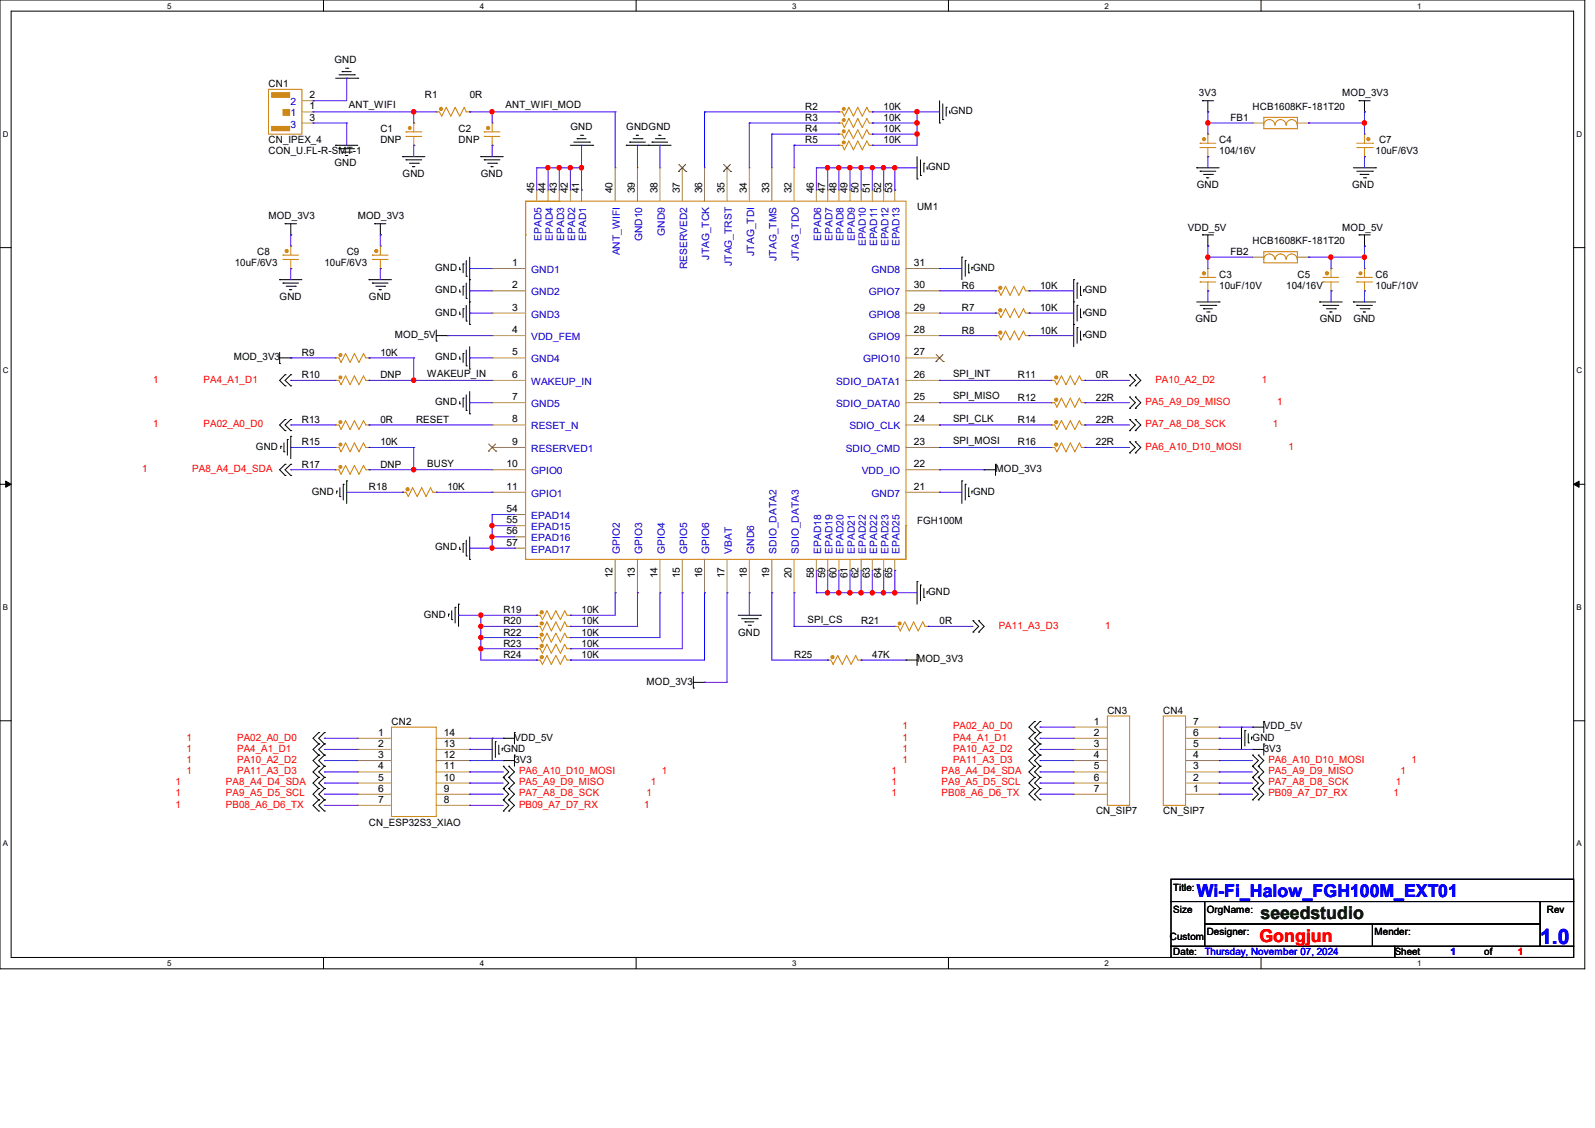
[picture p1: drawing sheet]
<svg xmlns="http://www.w3.org/2000/svg" width="297mm" height="210mm" viewBox="0 0 297 210" stroke-linecap="round" stroke-linejoin="round" font-family="sans-serif">
<path d="M0 0h295.1v180.4h-295.1zM2.1 2.1h290.9v176.2h-290.9z" fill="none" stroke="#000" stroke-width=".19"/>
<g fill="#fff">
<path d="M31.2 .3h.8v1.6h-.8z"/>
<path d="M31.2 178.5h.8v1.7h-.8z"/>
</g>
<path d="M60.2 0v2.1M60.2 178.3v2" fill="none" stroke="#000" stroke-width=".19"/>
<g fill="#fff">
<path d="M89.3 .3h.8v1.6h-.8z"/>
<path d="M89.3 178.5h.8v1.7h-.8z"/>
</g>
<path d="M118.4 0v2.1M118.4 178.3v2" fill="none" stroke="#000" stroke-width=".19"/>
<g fill="#fff">
<path d="M147.5 .3h.8v1.6h-.8z"/>
<path d="M147.5 178.5h.8v1.7h-.8z"/>
</g>
<path d="M176.6 0v2.1M176.6 178.3v2" fill="none" stroke="#000" stroke-width=".19"/>
<g fill="#fff">
<path d="M205.7 .3h.8v1.6h-.8z"/>
<path d="M205.7 178.5h.8v1.7h-.8z"/>
</g>
<path d="M234.8 0v2.1M234.8 178.3v2" fill="none" stroke="#000" stroke-width=".19"/>
<g fill="#fff">
<path d="M263.9 .3h.8v1.6h-.8z"/>
<path d="M263.9 178.5h.8v1.7h-.8z"/>
<path d="M.6 24.1h1v1.6h-1z"/>
<path d="M293.6 24.1h1v1.6h-1z"/>
<path d="M.6 68.1h1v1.7h-1z"/>
<path d="M293.6 68.1h1v1.7h-1z"/>
</g>
<path d="M0 46.1h2.1M293 46.1h2.1" fill="none" stroke="#000" stroke-width=".19"/>
<g fill="#fff">
<path d="M.6 112.2h.9v1.6h-.9z"/>
<path d="M293.6 112.2h1v1.6h-1z"/>
</g>
<path d="M0 90.2h2.1M293 90.2h2.1" fill="none" stroke="#000" stroke-width=".19"/>
<path d="M1.1 89.6l1 .6-1 .5zM293 90.2l1-.6v1.1z" fill="#000" stroke="#000" stroke-width=".19"/>
<g fill="#fff">
<path d="M.6 156.2h.9v1.7h-.9z"/>
<path d="M293.6 156.2h1v1.7h-1z"/>
</g>
<g fill="none" stroke="#000" stroke-width=".19">
<path d="M62.5 14.6h4.1M63.1 13.9h2.9M63.7 13.3h.1M63.7 13.3h1.7M64.3 12.7h.5M64.8 12.7h.1M66 13.9h.1M66.6 14.6h.1M175 18.8v4.1M175.6 19.3v3M176.2 20h.1M176.2 20v1.6"/>
<path d="M223.9 18.8h.1M223.9 18.8h2.1M224.9 18.8v2M253.1 18.8h.1M253.1 18.8h2M254.1 18.8v2M62.5 27.1h.1M62.5 27.1h4.1M63.1 27.7h.1M63.1 27.7h2.9M63.7 28.3h1.7M64.3 29h.1"/>
<path d="M64.3 29h.5M65.4 28.3h.1M75 29.2h.1M75 29.2h4.1M75.6 29.8h.1M75.6 29.8h2.9M76.2 30.4h1.7M76.8 31h.1M76.8 31h.5M77.9 30.4h.1M89.5 29.2h.1M89.5 29.2h4.2"/>
<path d="M90.2 29.8h.1M90.2 29.8h2.9M90.8 30.4h1.7M91.4 31h.1M91.4 31h.5M92.5 30.4h.1M106.2 27.1h4.2M106.8 26.5h3M107.5 25.8h.1M107.5 25.8h1.6M108.1 25.2h.4M108.5 25.2h.1"/>
<path d="M109.8 26.5h.1M110.4 27.1h.1M116.6 27.1h.1M116.6 27.1h8.4M117.3 26.5h.1M117.3 26.5h2.9M117.9 25.8h1.6M118.5 25.2h.1M118.5 25.2h.4M119.5 25.8h.1M120.8 27.1h.1M121.4 26.5h.1"/>
<path d="M121.4 26.5h2.9M122 25.8h1.7M122.7 25.2h.1M122.7 25.2h.4M123.7 25.8h.1M170.8 33.3h.1M170.8 29.2v4.1M171.4 32.7h.1M171.4 29.8v2.9M172 30.4h.1M172 30.4v1.6M172.6 31.5h.1"/>
<path d="M172.6 31v.5M175 22.9h.1M175.6 22.3h.1M176.8 21h.1M176.8 20.6v.4M222.8 31.2h.1M222.8 31.2h4.2M223.5 31.9h.1M223.5 31.9h2.9M224.1 32.5h1.7M224.7 33.1h.1M224.7 33.1h.4"/>
<path d="M224.9 20.8h.1M225.8 32.5h.1M252 31.2h4.2M252.6 31.9h3M253.3 32.5h.1M253.3 32.5h1.6M253.9 33.1h.4M254.1 20.8h.1M254.3 33.1h.1M255.6 31.9h.1M256.2 31.2h.1M52.1 52.1h.1"/>
<path d="M52.1 52.1h4.1M52.7 52.7h.1M52.7 52.7h2.9M53.1 41.7h.1M53.1 41.7h2.1M53.3 53.3h1.7M53.9 53.9h.1M53.9 53.9h.5M54.1 43.7h.1M54.1 41.7v2M55 53.3h.1M68.7 52.1h.1"/>
<path d="M68.7 52.1h4.2M69.3 52.7h.1M69.3 52.7h3M69.8 41.7h.1M69.8 41.7h2M70 53.3h1.6M70.6 53.9h.1M70.6 53.9h.4M70.8 43.7h.1M70.8 41.7v2M71.6 53.3h.1M85.6 50.2h.1"/>
<path d="M85.6 54.4h.1M85.6 58.5h.1M85.6 49.8v.4M85.6 53.9v.5M85.6 58.1v.4M86.2 49.1h.1M86.2 53.3h.1M86.2 57.5h.1M86.2 49.1v1.7M86.2 53.3v1.7M86.2 57.5v1.6M86.8 51.4h.1"/>
<path d="M86.8 55.6h.1M86.8 59.8h.1M86.8 48.5v2.9M86.8 52.7v2.9M86.8 56.9v2.9M87.5 52.1h.1M87.5 56.2h.1M87.5 47.9v12.5M179.1 47.9h.1M179.1 47.9v4.2M179.7 48.5h.1M179.7 48.5v2.9"/>
<path d="M180.4 50.8h.1M180.4 49.1v1.7M181 49.8h.1M181 49.8v.4M199.9 52.1h.1M199.9 56.2h.1M199.9 52.1v12.5M200.6 52.7h.1M200.6 56.9h.1M200.6 52.7v2.9M200.6 56.9v2.9M201.2 55h.1"/>
<path d="M201.2 59.1h.1M201.2 53.3v1.7M201.2 57.5v1.6M201.8 53.9h.1M201.8 58.1h.1M201.8 53.9v.5M201.8 58.1v.4M222.8 56.2h4.2M223.5 56.9h2.9M223.9 43.7h.1M223.9 43.7h2.1M224.1 57.5h.1"/>
<path d="M224.1 57.5h1.7M224.7 58.1h.4M224.9 45.8h.1M224.9 43.7v2.1M225.1 58.1h.1M226.4 56.9h.1M227 56.2h.1M245.7 56.2h.1M245.7 56.2h4.2M246.4 56.9h.1M246.4 56.9h2.9M247 57.5h1.7"/>
<path d="M247.6 58.1h.1M247.6 58.1h.5M248.7 57.5h.1M252 56.2h.1M252 56.2h4.2M252.6 56.9h.1M252.6 56.9h3M253.1 43.7h.1M253.1 43.7h2M253.3 57.5h1.6M253.9 58.1h.1M253.9 58.1h.4"/>
<path d="M254.1 45.8h.1M254.1 43.7v2.1M254.9 57.5h.1M52.1 67.7h.1M52.1 66.6h2M52.1 65.6v2.1M53.1 69.8h.1M53.1 71.8h.1M53.1 78.1h.1M53.1 69.8l-1 1 1 1M53.1 78.1l-1 1 1 1.1M54.1 66.6h.1"/>
<path d="M54.1 69.8h.1M54.1 71.8h.1M54.1 78.1h.1M54.1 69.8l-1 1 1 1M54.1 78.1l-1 1 1 1.1M81.2 63.5h.1M81.2 62.5h2.1M81.2 61.4v2.1M83.3 62.5h.1M85.6 66.8h.1M85.6 75.2h.1M85.6 66.4v.4"/>
<path d="M85.6 74.8v.4M86.2 65.8h.1M86.2 74.1h.1M86.2 65.8v1.7M86.2 74.1v1.7M86.8 68.1h.1M86.8 76.4h.1M86.8 65.2v2.9M86.8 73.5v2.9M87.5 60.4h.1M87.5 68.7h.1M87.5 77h.1"/>
<path d="M87.5 64.6v4.1M87.5 72.9v4.1M199.9 60.4h.1M200.6 61h.1M200.6 61v2.9M201.2 63.3h.1M201.2 61.6v1.7M201.8 62.3h.1M201.8 62.3v.4M210.4 69.8h.1M210.4 71.8h.1M210.4 73.9h.1"/>
<path d="M210.4 76h.1M210.4 78.1h.1M210.4 69.8l1 1-1 1M210.4 73.9l1 1.1-1 1M210.4 78.1l1 1-1 1.1M211.4 69.8h.1M211.4 71.8h.1M211.4 73.9h.1M211.4 76h.1M211.4 78.1h.1M211.4 69.8l1 1-1 1M211.4 73.9l1 1.1-1 1"/>
<path d="M211.4 78.1l1 1-1 1.1M52.3 83.1h.1M52.3 83.1v.4M52.9 84.1h.1M52.9 82.5v1.6M53.1 80.2h.1M53.1 86.4h.1M53.1 88.5h.1M53.1 86.4l-1 1.1 1 1M53.5 81.8h.1M53.5 81.8v3M54.1 81.2h.1"/>
<path d="M54.1 80.2h.1M54.1 86.4h.1M54.1 88.5h.1M54.1 81.2v4.2M54.1 86.4l-1 1.1 1 1M62.7 91.4h.1M62.7 91.4v.5M63.3 92.5h.1M63.3 90.8v1.7M63.9 90.2h.1M63.9 90.2v2.9M64.6 89.5h.1"/>
<path d="M64.6 89.5v4.2M87.5 99.9v4.2M179.1 89.5h.1M179.1 89.5v4.2M179.7 90.2h.1M179.7 90.2v2.9M180.4 92.5h.1M180.4 90.8v1.7M181 91.4h.1M181 91.4v.5M183.3 87.5h.1M183.3 87.5h2.1"/>
<path d="M185.4 86.4h.1M185.4 86.4v2.1M210.4 80.2h.1M210.4 82.3h.1M210.4 84.3h.1M210.4 82.3l1 1-1 1M211.4 80.2h.1M211.4 82.3h.1M211.4 84.3h.1M211.4 82.3l1 1-1 1M83.5 114.3h.1M83.5 114.3v.5"/>
<path d="M84.1 115.4h.1M84.1 113.7v1.7M84.8 113.1h.1M84.8 113.1v2.9M85.4 112.5h.1M85.4 112.5v4.1M85.6 102.3h.1M85.6 101.9v.4M86.2 101.2h.1M86.2 101.2v1.7M86.8 103.5h.1M86.8 100.6v2.9"/>
<path d="M87.5 104.1h.1M137.5 114.6h4.1M138.1 115.2h2.9M138.7 115.8h.1M138.7 115.8h1.7M139.3 116.4h.4M139.7 116.4h.1M141 115.2h.1M141.6 114.6h.1M170.8 108.3h.1M170.8 108.3v4.2M171.4 108.9h.1"/>
<path d="M171.4 108.9v2.9M172 111.2h.1M172 109.6v1.6M172.6 110.2h.1M172.6 110.2v.4M181.2 115.6h.1M181.2 117.7h.1M181.2 115.6l1 1-1 1.1M182.2 115.6h.1M182.2 117.7h.1M182.2 115.6l1.1 1-1.1 1.1M0 134.2h2.1"/>
<path d="M59.4 136.4h.1M59.4 138.5h.1M59.4 136.4l-1.1 1.1 1.1 1M59.4 138.5l-1.1 1 1.1 1.1M60.4 136.4h.1M60.4 138.5h.1M60.4 136.4l-1 1.1 1 1M60.4 138.5l-1 1 1 1.1M91.7 137.5h.1M91.7 137.5v4.1M92.2 138.1h.1M92.2 138.1v2.9"/>
<path d="M92.9 138.7v1.7M93.5 139.3h.1M93.5 139.3v.4M93.7 137.5h.1M93.7 137.5h2.1M95.8 136.4h.1M95.8 136.4v2.1M129.1 128.1h.1M129.1 127h2.1M129.1 126v2.1M131.2 127h.1M168.7 122.9h.1"/>
<path d="M168.7 122.9h2.1M170.8 121.8h.1M170.8 121.8v2.1M192.7 134.3h.1M192.7 136.4h.1M192.7 138.5h.1M192.7 134.3l-1.1 1.1 1.1 1M192.7 136.4l-1.1 1.1 1.1 1M192.7 138.5l-1.1 1 1.1 1.1M193.7 134.3h.1M193.7 136.4h.1M193.7 138.5h.1"/>
<path d="M193.7 134.3l-1 1.1 1 1M193.7 136.4l-1 1.1 1 1M193.7 138.5l-1 1 1 1.1M231.2 135.4h.1M231.2 135.4v4.1M231.8 136h.1M231.8 136v2.9M232.5 138.3h.1M232.5 136.6v1.7M233 137.2h.1M233 137.2v.5M233.3 135.4h.1"/>
<path d="M233.3 139.5h.1M233.3 135.4h2M233.3 139.5h2M235.3 134.3h.1M235.3 138.5h.1M235.3 134.3v2.1M235.3 138.5v2.1M293 134.2h2.1M59.4 140.6h.1M59.4 142.7h.1M59.4 144.7h.1M59.4 146.8h.1"/>
<path d="M59.4 148.9h.1M59.4 151h.1M59.4 140.6l-1.1 1 1.1 1.1M59.4 142.7l-1.1 1 1.1 1M59.4 144.7l-1.1 1.1 1.1 1M59.4 146.8l-1.1 1.1 1.1 1M59.4 148.9l-1.1 1 1.1 1.1M60.4 140.6h.1M60.4 142.7h.1M60.4 144.7h.1M60.4 146.8h.1M60.4 148.9h.1"/>
<path d="M60.4 151h.1M60.4 140.6l-1 1 1 1.1M60.4 142.7l-1 1 1 1M60.4 144.7l-1 1.1 1 1M60.4 146.8l-1 1.1 1 1M60.4 148.9l-1 1 1 1.1M92.9 140.4h.1M93.7 141.6h.1M93.7 142.7h.1M93.7 144.7h.1M93.7 146.8h.1M93.7 148.9h.1"/>
<path d="M93.7 151h.1M93.7 141.6h2.1M93.7 142.7l1 1-1 1M93.7 144.7l1 1.1-1 1M93.7 146.8l1 1.1-1 1M93.7 148.9l1 1-1 1.1M94.7 142.7h.1M94.7 144.7h.1M94.7 146.8h.1M94.7 148.9h.1M94.7 151h.1M94.7 142.7l1.1 1-1.1 1"/>
<path d="M94.7 144.7l1.1 1.1-1.1 1M94.7 146.8l1.1 1.1-1.1 1M94.7 148.9l1.1 1-1.1 1.1M95.8 140.6h.1M95.8 140.6v2.1M192.7 140.6h.1M192.7 142.7h.1M192.7 144.7h.1M192.7 146.8h.1M192.7 148.9h.1M192.7 140.6l-1.1 1 1.1 1.1M192.7 142.7l-1.1 1 1.1 1"/>
<path d="M192.7 144.7l-1.1 1.1 1.1 1M192.7 146.8l-1.1 1.1 1.1 1M193.7 140.6h.1M193.7 142.7h.1M193.7 144.7h.1M193.7 146.8h.1M193.7 148.9h.1M193.7 140.6l-1 1 1 1.1M193.7 142.7l-1 1 1 1M193.7 144.7l-1 1.1 1 1M193.7 146.8l-1 1.1 1 1M233.3 140.6h.1"/>
<path d="M233.3 142.7h.1M233.3 144.7h.1M233.3 146.8h.1M233.3 148.9h.1M233.3 140.6l1 1-1 1.1M233.3 142.7l1 1-1 1M233.3 144.7l1 1.1-1 1M233.3 146.8l1 1.1-1 1M234.3 140.6h.1M234.3 142.7h.1M234.3 144.7h.1M234.3 146.8h.1"/>
<path d="M234.3 148.9h.1M234.3 140.6l1 1-1 1.1M234.3 142.7l1 1-1 1M234.3 144.7l1 1.1-1 1M234.3 146.8l1 1.1-1 1M218.1 163.7h74.9v4.2h-74.9zM218.1 167.9h6.2v8.3h-6.2zM218.1 176.2h41.6v2.1h-41.6zM224.3 167.9h62.5v4.1h-62.5zM224.3 172h31.3v4.2h-31.3zM255.6 172h31.2v4.2h-31.2zM259.7 176.2h33.3v2.1h-33.3z"/>
<path d="M286.8 167.9h6.2v8.3h-6.2z"/>
</g>
<g fill="none" stroke="#cc8006" stroke-width=".19">
<path d="M50 16.6h6.2v8.4h-6.2zM75.6 25.4h.1M75.6 24.6h.1M75.6 25.4h2.9M75.6 24.6h2.9M77 22.9h.1M77 27.1h.1M77 22.9v1.7M77 25.4v1.7M81.2 20.8h.1M81.2 20.8h.6l.5 .8 .8-1.6 .8 1.6 .9-1.6 .8 1.6 .8-1.6 .4 .8h.7M87.5 20.8h.1"/>
<path d="M90.2 25.4h.1M90.2 24.6h.1M90.2 25.4h2.9M90.2 24.6h2.9M91.7 22.9h.1M91.7 27.1h.1M91.7 22.9v1.7M91.7 25.4v1.7M97.9 37.5h70.8v66.6h-70.8zM104.1 37.5h.1M104.1 37.5h-6.2v6.2M156.2 27.1h.1"/>
<path d="M156.2 25h.1M156.2 22.9h.1M156.2 20.8h.1M156.2 27.1h.6l.4 .8 .9-1.7 .8 1.7 .8-1.7 .9 1.7 .8-1.7 .4 .9h.6M156.2 25h.6l.4 .8 .9-1.6 .8 1.6 .8-1.6 .9 1.6 .8-1.6 .4 .8h.6M156.2 22.9h.6l.4 .8 .9-1.6 .8 1.6 .8-1.6 .9 1.6 .8-1.6 .4 .8h.6M156.2 20.8h.6l.4 .8 .9-1.6 .8 1.6 .8-1.6 .9 1.6 .8-1.6 .4 .8h.6M162.4 27.1h.1M162.4 25h.1M162.4 22.9h.1M162.4 20.8h.1M223.5 27.5h.1"/>
<path d="M223.5 26.7h.1M223.5 27.5h2.9M223.5 26.7h2.9M224.9 25h.1M224.9 29.2h.1M224.9 25v1.7M224.9 27.5v1.7M235.3 21.8h6.3v2.2h-6.3zM237.4 23.3a1.04 1.04 0 0 0-1-1 1.04 1.04 0 0 0-1.1 1M239.5 23.3a1.02 1.02 0 0 0-1-1 1.02 1.02 0 0 0-1.1 1M241.6 23.3a1.02 1.02 0 0 0-1.1-1 1.02 1.02 0 0 0-1 1M252.6 27.5h3"/>
<path d="M252.6 26.7h3M254.1 25h.1M254.1 29.2h.1M254.1 25v1.7M254.1 27.5v1.7M255.6 27.5h.1M255.6 26.7h.1M52.7 48.3h.1M52.7 47.5h.1M52.7 48.3h2.9M52.7 47.5h2.9M54.1 45.8h.1"/>
<path d="M54.1 50h.1M54.1 45.8v1.7M54.1 48.3v1.7M69.3 48.3h.1M69.3 47.5h.1M69.3 48.3h3M69.3 47.5h3M70.8 45.8h.1M70.8 50h.1M70.8 45.8v1.7M70.8 48.3v1.7M97.9 43.7h.1"/>
<path d="M185.4 58.3h.1M185.4 54.1h.1M185.4 54.1h.6l.4 .9 .8-1.7 .9 1.7 .8-1.7 .8 1.7 .9-1.7 .4 .8h.6M185.4 58.3h.6l.4 .8 .8-1.6 .9 1.6 .8-1.6 .8 1.6 .9-1.6 .4 .8h.6M191.6 58.3h.1M191.6 54.1h.1M223.5 52.5h.1M223.5 51.6h.1M223.5 52.5h2.9M223.5 51.6h2.9M224.9 50h.1M224.9 54.1h.1"/>
<path d="M224.9 50v1.6M224.9 52.5v1.6M235.3 46.9h6.3v2h-6.3zM235.3 48.3a1.04 1.04 0 0 1 1.1-1 1.04 1.04 0 0 1 1 1M237.4 48.3a1.02 1.02 0 0 1 1.1-1 1.02 1.02 0 0 1 1 1M239.5 48.3a1.02 1.02 0 0 1 1-1 1.02 1.02 0 0 1 1.1 1M246.4 52.5h.1M246.4 51.6h.1M246.4 52.5h2.9M246.4 51.6h2.9M247.9 50h.1M247.9 54.1h.1"/>
<path d="M247.9 50v1.6M247.9 52.5v1.6M252.6 52.5h.1M252.6 51.6h.1M252.6 52.5h3M252.6 51.6h3M254.1 50h.1M254.1 54.1h.1M254.1 50v1.6M254.1 52.5v1.6M62.5 66.6h.1M62.5 79.1h.1"/>
<path d="M62.5 70.8h.1M62.5 66.6h.6l.4 .9 .8-1.7 .9 1.7 .8-1.7 .8 1.7 .9-1.7 .4 .8h.6M62.5 79.1h.6l.4 .9 .8-1.7 .9 1.7 .8-1.7 .8 1.7 .9-1.7 .4 .8h.6M62.5 70.8h.6l.4 .8 .8-1.6 .9 1.6 .8-1.6 .8 1.6 .9-1.6 .4 .8h.6M68.7 66.6h.1M68.7 79.1h.1M68.7 70.8h.1M185.4 62.5h.1M185.4 62.5h.6l.4 .8 .8-1.7 .9 1.7 .8-1.7 .8 1.7 .9-1.7 .4 .9h.6M191.6 62.5h.1M195.8 75h.1M195.8 70.8h.1"/>
<path d="M195.8 79.1h.1M195.8 79.1h.6l.4 .9 .9-1.7 .8 1.7 .8-1.7 .9 1.7 .8-1.7 .4 .8h.6M195.8 70.8h.6l.4 .8 .9-1.6 .8 1.6 .8-1.6 .9 1.6 .8-1.6 .4 .8h.6M195.8 75h.6l.4 .8 .9-1.7 .8 1.7 .8-1.7 .9 1.7 .8-1.7 .4 .9h.6M202 75h.1M202 70.8h.1M202 79.1h.1M62.5 87.5h.1M62.5 83.3h.1M62.5 87.5h.6l.4 .8 .8-1.6 .9 1.6 .8-1.6 .8 1.6 .9-1.6 .4 .8h.6M62.5 83.3h.6l.4 .8 .8-1.6 .9 1.6 .8-1.6 .8 1.6 .9-1.6 .4 .8h.6M68.7 87.5h.1"/>
<path d="M68.7 83.3h.1M75 91.7h.1M75 91.7h.6l.4 .8 .8-1.7 .9 1.7 .8-1.7 .8 1.7 .9-1.7 .4 .9h.6M81.2 91.7h.1M168.7 97.9h.1M168.7 97.9v6.2h-8.3M195.8 83.3h.1M195.8 83.3h.6l.4 .8 .9-1.6 .8 1.6 .8-1.6 .9 1.6 .8-1.6 .4 .8h.6M202 83.3h.1M99.9 118.7h.1M99.9 116.6h.1M99.9 114.6h.1"/>
<path d="M99.9 118.7h.7l.4 .8 .9-1.6 .8 1.6 .8-1.6 .9 1.6 .8-1.6 .4 .8h.6M99.9 116.6h.7l.4 .9 .9-1.7 .8 1.7 .8-1.7 .9 1.7 .8-1.7 .4 .8h.6M99.9 114.6h.7l.4 .8 .9-1.7 .8 1.7 .8-1.7 .9 1.7 .8-1.7 .4 .9h.6M106.2 118.7h.1M106.2 116.6h.1M106.2 114.6h.1M160.4 104.1h.1M166.6 116.6h.1M166.6 116.6h.7l.3 .9 .9-1.7 .8 1.7 .8-1.7 .9 1.7 .8-1.7 .5 .8h.5M172.8 116.6h.1M72.9 135.4h8.3v16.6h-8.3zM99.9 122.9h.1"/>
<path d="M99.9 120.8h.1M99.9 122.9h.7l.4 .8 .9-1.7 .8 1.7 .8-1.7 .9 1.7 .8-1.7 .4 .9h.6M99.9 120.8h.7l.4 .8 .9-1.6 .8 1.6 .8-1.6 .9 1.6 .8-1.6 .4 .8h.6M106.2 122.9h.1M106.2 120.8h.1M154.1 122.9h.1M154.1 122.9h.6l.5 .8 .8-1.7 .8 1.7 .8-1.7 .9 1.7 .8-1.7 .4 .9h.7M160.4 122.9h.1M206.2 133.3h4.2v16.6h-4.2zM216.6 133.3h4.2v16.6h-4.2z"/>
</g>
<g fill="#cc8006" stroke="#cc8006" stroke-width=".19">
<path d="M50.6 17.3h3.3v.8h-3.3z" fill-rule="evenodd"/>
<path d="M50.6 23.5h3.3v.8h-3.3z" fill-rule="evenodd"/>
<path d="M52.7 20.4h1.2v1.1h-1.2z" fill-rule="evenodd"/>
<circle cx="75.9" cy="91.1" r=".3"/>
<circle cx="157.1" cy="26.5" r=".28"/>
<circle cx="100.9" cy="118.2" r=".3"/>
<circle cx="63.4" cy="86.9" r=".28"/>
<circle cx="76.3" cy="23.8" r=".28"/>
<circle cx="63.4" cy="82.8" r=".28"/>
<circle cx="100.9" cy="122.3" r=".3"/>
<circle cx="70.1" cy="46.7" r=".3"/>
<circle cx="247.1" cy="50.9" r=".3"/>
<circle cx="254.8" cy="25.9" r=".3"/>
<circle cx="186.3" cy="61.9" r=".3"/>
<circle cx="157.1" cy="24.4" r=".28"/>
<circle cx="90.9" cy="23.8" r=".3"/>
<circle cx="63.4" cy="66.1" r=".28"/>
<circle cx="100.9" cy="116.1" r=".3"/>
<circle cx="63.4" cy="78.6" r=".28"/>
<circle cx="63.4" cy="70.3" r=".28"/>
<circle cx="167.5" cy="116.1" r=".28"/>
<circle cx="100.9" cy="120.2" r=".3"/>
<circle cx="196.7" cy="74.4" r=".3"/>
<circle cx="186.3" cy="57.8" r=".3"/>
<circle cx="53.4" cy="46.7" r=".3"/>
<circle cx="157.1" cy="22.4" r=".28"/>
<circle cx="100.9" cy="114" r=".3"/>
<circle cx="196.7" cy="82.8" r=".3"/>
<circle cx="196.7" cy="70.3" r=".3"/>
<circle cx="155" cy="122.3" r=".3"/>
<circle cx="186.3" cy="53.6" r=".3"/>
<circle cx="224.2" cy="50.9" r=".3"/>
<circle cx="82.1" cy="20.3" r=".3"/>
<circle cx="224.2" cy="25.9" r=".3"/>
<circle cx="253.3" cy="50.9" r=".28"/>
<circle cx="196.7" cy="78.6" r=".3"/>
<circle cx="157.1" cy="20.3" r=".28"/>
</g>
<g fill="none" stroke="#a84" stroke-width=".19">
<path d="M56.2 18.8h2.1M58.3 18.8h.1M56.2 22.9h2.1M56.2 20.8h2.1M58.3 20.8h.1M58.3 22.9h.1M77 22.9h.1M77 27.1h.1M81.2 20.8h.1M87.5 20.8h.1M91.7 22.9h.1M91.7 27.1h.1"/>
<path d="M99.9 35.4h.1M99.9 35.4v2.1M102.1 35.4h.1M102.1 35.4v2.1M104.1 35.4h.1M104.1 35.4v2.1M106.2 35.4h.1M106.2 35.4v2.1M108.3 35.4h.1M108.3 35.4v2.1M114.6 31.2h.1M114.6 31.2v6.3"/>
<path d="M118.7 31.2h.1M118.7 31.2v6.3M122.9 31.2h.1M122.9 31.2v6.3M127 31.2h.1M127 31.2v6.3M131.2 31.2h.1M131.2 31.2v6.3M135.4 31.2h.1M135.4 31.2v6.3M139.5 31.2h.1M139.5 31.2v6.3"/>
<path d="M143.7 31.2h.1M143.7 31.2v6.3M147.9 31.2h.1M147.9 31.2v6.3M152 35.4h.1M152 35.4v2.1M154.1 35.4h.1M154.1 35.4v2.1M156.2 27.1h.1M156.2 25h.1M156.2 35.4h.1M156.2 22.9h.1"/>
<path d="M156.2 20.8h.1M156.2 35.4v2.1M158.3 35.4h.1M158.3 35.4v2.1M160.4 35.4h.1M160.4 35.4v2.1M162.4 27.1h.1M162.4 25h.1M162.4 35.4h.1M162.4 22.9h.1M162.4 20.8h.1M162.4 35.4v2.1"/>
<path d="M164.5 35.4h.1M164.5 35.4v2.1M166.6 35.4h.1M166.6 35.4v2.1M224.9 25h.1M224.9 29.2h.1M233.3 22.9h.1M233.3 22.9h2M241.6 22.9h2.1M243.7 22.9h.1M254.1 25h.1M254.1 29.2h.1"/>
<path d="M54.1 45.8h.1M54.1 50h.1M70.8 45.8h.1M70.8 50h.1M91.7 58.3h.1M91.7 54.1h.1M91.7 50h.1M91.7 58.3h6.2M91.7 54.1h6.2M91.7 50h6.2M168.7 58.3h6.3M168.7 54.1h6.3"/>
<path d="M168.7 50h6.3M175 58.3h.1M175 54.1h.1M175 50h.1M185.4 58.3h.1M185.4 54.1h.1M191.6 58.3h.1M191.6 54.1h.1M224.9 50h.1M224.9 54.1h.1M233.3 47.9h.1M233.3 47.9h2"/>
<path d="M241.6 47.9h2.1M243.7 47.9h.1M247.9 50h.1M247.9 54.1h.1M254.1 50h.1M254.1 54.1h.1M62.5 66.6h.1M62.5 79.1h.1M62.5 70.8h.1M68.7 66.6h.1M68.7 79.1h.1M68.7 70.8h.1"/>
<path d="M91.7 79.1h.1M91.7 75h.1M91.7 70.8h.1M91.7 66.6h.1M91.7 62.5h.1M91.7 79.1h6.2M91.7 75h6.2M91.7 70.8h6.2M91.7 66.6h6.2M91.7 62.5h6.2M168.7 79.1h6.3M168.7 75h6.3"/>
<path d="M168.7 70.8h6.3M168.7 66.6h6.3M168.7 62.5h6.3M175 79.1h.1M175 75h.1M175 70.8h.1M175 66.6h.1M175 62.5h.1M185.4 62.5h.1M191.6 62.5h.1M195.8 75h.1M195.8 70.8h.1"/>
<path d="M195.8 79.1h.1M202 75h.1M202 70.8h.1M202 79.1h.1M62.5 87.5h.1M62.5 83.3h.1M68.7 87.5h.1M68.7 83.3h.1M75 91.7h.1M81.2 91.7h.1M91.7 91.7h.1M91.7 87.5h.1"/>
<path d="M91.7 83.3h.1M91.7 91.7h6.2M91.7 87.5h6.2M91.7 83.3h6.2M95.8 95.8h.1M95.8 97.9h.1M95.8 99.9h.1M95.8 95.8h2.1M95.8 97.9h2.1M95.8 99.9h2.1M168.7 91.7h6.3M168.7 87.5h6.3"/>
<path d="M168.7 83.3h6.3M175 91.7h.1M175 87.5h.1M175 83.3h.1M195.8 83.3h.1M202 83.3h.1M95.8 102.1h.1M95.8 102.1h2.1M99.9 118.7h.1M99.9 116.6h.1M99.9 114.6h.1M106.2 118.7h.1"/>
<path d="M106.2 116.6h.1M106.2 114.6h.1M114.6 110.4h.1M114.6 104.1v6.3M118.7 110.4h.1M118.7 104.1v6.3M122.9 110.4h.1M122.9 104.1v6.3M127 110.4h.1M127 104.1v6.3M131.2 110.4h.1M131.2 104.1v6.3"/>
<path d="M135.4 110.4h.1M135.4 104.1v6.3M139.5 110.4h.1M139.5 104.1v6.3M143.7 110.4h.1M143.7 104.1v6.3M147.9 110.4h.1M147.9 104.1v6.3M152 106.2h.1M152 104.1v2.1M154.1 106.2h.1M154.1 104.1v2.1"/>
<path d="M156.2 106.2h.1M156.2 104.1v2.1M158.3 106.2h.1M158.3 104.1v2.1M160.4 106.2h.1M160.4 104.1v2.1M162.4 106.2h.1M162.4 104.1v2.1M164.5 106.2h.1M164.5 104.1v2.1M166.6 106.2h.1M166.6 116.6h.1"/>
<path d="M166.6 104.1v2.1M172.8 116.6h.1M66.6 137.5h.1M66.6 139.5h.1M66.6 139.5h6.3M66.6 137.5h6.3M81.2 139.5h6.3M81.2 137.5h6.3M87.5 139.5h.1M87.5 137.5h.1M99.9 122.9h.1M99.9 120.8h.1"/>
<path d="M106.2 122.9h.1M106.2 120.8h.1M154.1 122.9h.1M160.4 122.9h.1M199.9 135.4h.1M199.9 137.5h.1M199.9 139.5h.1M199.9 139.5h6.3M199.9 137.5h6.3M199.9 135.4h6.3M220.8 139.5h6.2M220.8 137.5h6.2"/>
<path d="M220.8 135.4h6.2M227 139.5h.1M227 137.5h.1M227 135.4h.1M66.6 141.6h.1M66.6 143.7h.1M66.6 145.8h.1M66.6 147.9h.1M66.6 149.9h.1M66.6 147.9h6.3M66.6 145.8h6.3M66.6 143.7h6.3"/>
<path d="M66.6 141.6h6.3M66.6 149.9h6.3M81.2 147.9h6.3M81.2 145.8h6.3M81.2 143.7h6.3M81.2 141.6h6.3M81.2 149.9h6.3M87.5 149.9h.1M87.5 147.9h.1M87.5 145.8h.1M87.5 143.7h.1M87.5 141.6h.1"/>
<path d="M199.9 141.6h.1M199.9 143.7h.1M199.9 145.8h.1M199.9 147.9h.1M199.9 147.9h6.3M199.9 145.8h6.3M199.9 143.7h6.3M199.9 141.6h6.3M220.8 147.9h6.2M220.8 145.8h6.2M220.8 143.7h6.2M220.8 141.6h6.2"/>
<path d="M227 147.9h.1M227 145.8h.1M227 143.7h.1M227 141.6h.1"/>
</g>
<g fill="none" stroke="#804000" stroke-width=".19">
<path d="M126.4 31.9h.1M126.4 30.6l1.3 1.3M127.7 30.6l-1.3 1.3M127.7 31.9h.1M134.7 31.9h.1M134.7 30.6l1.4 1.3M136 30.6l-1.3 1.3M136.1 31.9h.1M174.3 67.3h.1M174.3 66l1.3 1.3M175.6 66l-1.3 1.3M175.6 67.3h.1"/>
<path d="M91 84h.1M91 82.7l1.3 1.3M92.3 82.7l-1.3 1.3M92.3 84h.1"/>
</g>
<g fill="none" stroke="#4200ff" stroke-width=".19">
<path d="M58.3 18.8h.1M64.6 14.6h.1M64.6 14.6v4.2h-6.3M58.3 20.8h.1M58.3 22.9h.1M58.3 20.8h22.9M58.3 22.9h6.3M64.6 22.9h.1M64.6 22.9v4.2M77 20.8h.1M77 27.1h.1M77 20.8v2.1"/>
<path d="M77 27.1v2.1M87.5 20.8h.1M87.5 20.8h27.1M91.7 20.8h.1M91.7 27.1h.1M91.7 20.8v2.1M91.7 27.1v2.1M99.9 31.2h.1M99.9 31.2h8.4M99.9 31.2v4.2M102.1 31.2h.1M102.1 31.2v4.2"/>
<path d="M104.1 31.2h.1M104.1 31.2v4.2M106.2 31.2h.1M106.2 31.2v4.2M108.3 35.4h.1M108.3 31.2h.1M108.3 27.1h.1M108.3 27.1v8.3M114.6 20.8h.1M114.6 20.8v10.4M118.7 27.1h.1M118.7 27.1v4.1"/>
<path d="M122.9 27.1h.1M122.9 27.1v4.1M131.2 20.8h.1M131.2 20.8h25M131.2 20.8v10.4M139.5 22.9h.1M139.5 22.9v8.3M139.5 22.9h16.7M143.7 25h.1M143.7 25v6.2M143.7 25h12.5M147.9 27.1h.1"/>
<path d="M147.9 27.1v4.1M147.9 27.1h8.3M152 31.2h.1M152 31.2v4.2M152 31.2h18.8M154.1 31.2h.1M154.1 31.2v4.2M156.2 31.2h.1M156.2 31.2v4.2M158.3 31.2h.1M158.3 31.2v4.2M160.4 31.2h.1"/>
<path d="M160.4 31.2v4.2M162.4 20.8h.1M162.4 27.1h.1M162.4 22.9h.1M162.4 25h.1M162.4 31.2h.1M162.4 20.8h12.6M162.4 22.9h8.4M162.4 25h8.4M162.4 31.2v4.2M164.5 31.2h.1M164.5 31.2v4.2"/>
<path d="M166.6 35.4h.1M166.6 31.2h.1M166.6 31.2v4.2M170.8 20.8h.1M170.8 22.9h.1M170.8 25h.1M170.8 20.8v6.3h-8.4M224.9 20.8h.1M224.9 22.9h.1M224.9 29.2h.1M224.9 22.9h8.4M224.9 20.8v4.2"/>
<path d="M224.9 29.2v2M243.7 22.9h.1M243.7 22.9h10.4M254.1 20.8h.1M254.1 22.9h.1M254.1 29.2h.1M254.1 20.8v4.2M254.1 29.2v2M54.1 43.7h.1M54.1 50h.1M54.1 43.7v2.1M54.1 50v2.1"/>
<path d="M70.8 43.7h.1M70.8 50h.1M70.8 43.7v2.1M70.8 50v2.1M87.5 50h.1M87.5 54.1h.1M87.5 58.3h.1M87.5 50h4.2M87.5 54.1h4.2M87.5 58.3h4.2M175 50h.1M175 50h4.1"/>
<path d="M175 54.1h10.4M175 58.3h10.4M185.4 54.1h.1M185.4 58.3h.1M191.6 54.1h.1M191.6 58.3h.1M191.6 54.1h8.3M191.6 58.3h8.3M224.9 54.1h.1M224.9 45.8h.1M224.9 47.9h.1M224.9 45.8v4.2"/>
<path d="M224.9 54.1v2.1M224.9 47.9h8.4M243.7 47.9h.1M243.7 47.9h10.4M247.9 54.1h.1M247.9 47.9h.1M247.9 47.9v2.1M247.9 54.1v2.1M254.1 54.1h.1M254.1 47.9h.1M254.1 45.8h.1M254.1 45.8v4.2"/>
<path d="M254.1 54.1v2.1M54.1 66.6h.1M54.1 70.8h.1M54.1 79.1h.1M54.1 66.6h8.4M54.1 79.1h8.4M54.1 70.8h8.4M68.7 79.1h.1M68.7 70.8h.1M68.7 66.6h.1M68.7 66.6h8.3M68.7 79.1h23"/>
<path d="M68.7 70.8h23M77 66.6h.1M77 70.8h.1M77 66.6v4.2M83.3 62.5h.1M83.3 62.5h8.4M87.5 66.6h.1M87.5 75h.1M87.5 66.6h4.2M87.5 75h4.2M175 79.1h.1M175 75h.1"/>
<path d="M175 70.8h.1M175 75h20.8M175 62.5h10.4M175 79.1h20.8M175 70.8h20.8M185.4 62.5h.1M191.6 62.5h.1M191.6 62.5h8.3M202 79.1h.1M202 75h.1M202 70.8h.1M202 75h8.4"/>
<path d="M202 79.1h8.4M202 70.8h8.4M54.1 83.3h.1M54.1 87.5h.1M54.1 87.5h8.4M54.1 83.3h8.4M64.6 91.7h10.4M68.7 87.5h.1M68.7 83.3h.1M68.7 87.5h23M68.7 83.3h8.3M75 91.7h.1"/>
<path d="M77 83.3h.1M77 87.5h.1M77 83.3v4.2M81.2 91.7h10.5M91.7 91.7h.1M91.7 95.8h.1M91.7 97.9h.1M91.7 99.9h.1M91.7 95.8v6.3M91.7 95.8h4.1M91.7 97.9h4.1M91.7 99.9h4.1"/>
<path d="M175 91.7h.1M175 87.5h.1M175 83.3h.1M175 91.7h4.1M175 87.5h8.3M175 83.3h20.8M202 83.3h.1M202 83.3h8.4M85.4 114.6h.1M85.4 114.6h14.5M87.5 102.1h.1M87.5 102.1h8.3"/>
<path d="M89.5 114.6h.1M89.5 116.6h.1M89.5 118.7h.1M89.5 116.6h10.4M89.5 118.7h10.4M89.5 114.6v8.3h10.4M91.7 102.1h.1M95.8 102.1h.1M99.9 114.6h.1M99.9 116.6h.1M99.9 118.7h.1M106.2 114.6h.1"/>
<path d="M106.2 116.6h.1M106.2 118.7h.1M114.6 110.4h.1M114.6 110.4v4.2h-8.4M118.7 110.4h.1M118.7 110.4v6.2h-12.5M122.9 110.4h.1M122.9 110.4v8.3h-16.7M127 110.4h.1M127 110.4v10.4h-20.8M131.2 110.4h.1M131.2 110.4v12.5h-25"/>
<path d="M135.4 110.4h.1M135.4 110.4v16.6h-4.2M139.5 110.4h.1M139.5 110.4v4.2M143.7 110.4h.1M143.7 110.4v12.5h10.4M147.9 116.6h.1M147.9 110.4h.1M147.9 116.6h18.7M147.9 110.4v6.2M152 110.4h.1M152 106.2v4.2"/>
<path d="M152 110.4h18.8M154.1 110.4h.1M154.1 106.2v4.2M156.2 110.4h.1M156.2 106.2v4.2M158.3 110.4h.1M158.3 106.2v4.2M160.4 110.4h.1M160.4 106.2v4.2M162.4 110.4h.1M162.4 106.2v4.2M164.5 110.4h.1"/>
<path d="M164.5 106.2v4.2M166.6 106.2h.1M166.6 110.4h.1M166.6 106.2v4.2M172.8 116.6h.1M172.8 116.6h8.4M60.4 137.5h.1M60.4 139.5h.1M60.4 137.5h6.2M60.4 139.5h6.2M87.5 139.5h.1M87.5 137.5h.1"/>
<path d="M87.5 137.5h6.2M87.5 139.5h4.2M89.5 120.8h.1M89.5 120.8h10.4M99.9 120.8h.1M99.9 122.9h.1M106.2 120.8h.1M106.2 122.9h.1M131.2 127h.1M154.1 122.9h.1M160.4 122.9h.1M160.4 122.9h8.3"/>
<path d="M193.7 135.4h.1M193.7 137.5h.1M193.7 139.5h.1M193.7 137.5h6.2M193.7 139.5h6.2M193.7 135.4h6.2M227 135.4h.1M227 137.5h.1M227 139.5h.1M227 137.5h4.2M227 139.5h6.3M227 135.4h6.3"/>
<path d="M60.4 141.6h.1M60.4 143.7h.1M60.4 145.8h.1M60.4 147.9h.1M60.4 149.9h.1M60.4 141.6h6.2M60.4 143.7h6.2M60.4 145.8h6.2M60.4 147.9h6.2M60.4 149.9h6.2M87.5 141.6h.1M87.5 143.7h.1"/>
<path d="M87.5 145.8h.1M87.5 147.9h.1M87.5 149.9h.1M87.5 141.6h6.2M87.5 143.7h6.2M87.5 145.8h6.2M87.5 147.9h6.2M87.5 149.9h6.2M193.7 141.6h.1M193.7 143.7h.1M193.7 145.8h.1M193.7 147.9h.1"/>
<path d="M193.7 141.6h6.2M193.7 143.7h6.2M193.7 145.8h6.2M193.7 147.9h6.2M227 141.6h.1M227 143.7h.1M227 145.8h.1M227 147.9h.1M227 141.6h6.3M227 143.7h6.3M227 145.8h6.3M227 147.9h6.3"/>
</g>
<g fill="#f00" stroke="#f00" stroke-width=".19">
<circle cx="77" cy="20.8" r=".4"/>
<circle cx="91.6" cy="20.8" r=".39"/>
<circle cx="224.9" cy="22.9" r=".39"/>
<circle cx="89.5" cy="118.7" r=".39"/>
<circle cx="89.5" cy="116.6" r=".39"/>
<circle cx="89.5" cy="114.5" r=".39"/>
<circle cx="89.5" cy="120.8" r=".39"/>
<circle cx="170.8" cy="20.8" r=".4"/>
<circle cx="170.8" cy="25" r=".4"/>
<circle cx="170.8" cy="22.9" r=".4"/>
<circle cx="77" cy="87.4" r=".4"/>
<circle cx="77" cy="70.8" r=".4"/>
<circle cx="254.1" cy="22.9" r=".4"/>
<circle cx="224.9" cy="47.9" r=".39"/>
<circle cx="247.8" cy="47.9" r=".39"/>
<circle cx="254.1" cy="47.9" r=".4"/>
<circle cx="154.1" cy="31.2" r=".39"/>
<circle cx="166.6" cy="31.2" r=".4"/>
<circle cx="156.2" cy="31.2" r=".4"/>
<circle cx="158.3" cy="31.2" r=".4"/>
<circle cx="160.3" cy="31.2" r=".4"/>
<circle cx="162.4" cy="31.2" r=".39"/>
<circle cx="164.5" cy="31.2" r=".39"/>
<circle cx="156.2" cy="110.4" r=".4"/>
<circle cx="154.1" cy="110.4" r=".39"/>
<circle cx="158.3" cy="110.4" r=".4"/>
<circle cx="160.3" cy="110.4" r=".4"/>
<circle cx="162.4" cy="110.4" r=".39"/>
<circle cx="164.5" cy="110.4" r=".39"/>
<circle cx="166.6" cy="110.4" r=".4"/>
<circle cx="91.6" cy="102" r=".39"/>
<circle cx="91.6" cy="97.9" r=".39"/>
<circle cx="91.6" cy="99.9" r=".39"/>
<circle cx="102" cy="31.2" r=".39"/>
<circle cx="104.1" cy="31.2" r=".4"/>
<circle cx="106.2" cy="31.2" r=".4"/>
<circle cx="108.3" cy="31.2" r=".4"/>
</g>
<text font-size="3.9" fill="#00f" x="286.8" y="175.7">1.0</text>
<text font-size="3.3" fill="#00f" x="222.8" y="167">Wi-Fi_Halow_FGH100M_EXT01</text>
<text font-size="3.3" fill="#004000" x="234.7" y="171.2">seeedstudio</text>
<text font-size="3.3" fill="#f00" x="234.5" y="175.3">Gongjun</text>
<g font-size="1.9">
<text x="62.3" y="11.7">GND</text>
<text x="50" y="16.3">CN1</text>
<text x="223.3" y="17.9">3V3</text>
<text x="249.9" y="17.9">MOD_3V3</text>
<text x="57.7" y="20.4">1</text>
<text x="57.7" y="18.3">2</text>
<text x="57.7" y="22.4">3</text>
<text x="65" y="20.2">ANT_WIFI</text>
<text x="79.1" y="18.3">R1</text>
<text x="87.5" y="18.3">0R</text>
<text x="94.2" y="20.2">ANT_WIFI_MOD</text>
<text x="149.9" y="22.5">R3</text>
<text x="149.9" y="20.4">R2</text>
<text x="164.5" y="22.5">10K</text>
<text x="164.5" y="20.4">10K</text>
<text x="177" y="21.3">GND</text>
<text x="229.1" y="22.5">FB1</text>
<text x="233.3" y="20.4">HCB1608KF-181T20</text>
<text x="50" y="26.7">CN_IPEX_4</text>
<text x="50" y="28.7">CON_U.FL-R-SMT-1</text>
<text x="70.8" y="24.6">C1</text>
<text x="70.8" y="26.7">DNP</text>
<text x="85.4" y="24.6">C2</text>
<text x="85.4" y="26.7">DNP</text>
<text x="106.2" y="24.2">GND</text>
<text x="116.6" y="24.2">GNDGND</text>
<text x="149.9" y="26.7">R5</text>
<text x="149.9" y="24.6">R4</text>
<text x="164.5" y="26.7">10K</text>
<text x="164.5" y="24.6">10K</text>
<text x="227" y="26.7">C4</text>
<text x="227" y="28.7">104/16V</text>
<text x="256.2" y="28.7">10uF/6V3</text>
<text x="256.8" y="26.7">C7</text>
<text x="62.3" y="30.9">GND</text>
<text x="75" y="32.9">GND</text>
<text x="89.5" y="32.9">GND</text>
<text x="172.8" y="31.7">GND</text>
<text x="222.8" y="35">GND</text>
<text x="251.8" y="35">GND</text>
<text x="50" y="40.9">MOD_3V3</text>
<text x="66.6" y="40.9">MOD_3V3</text>
<text x="99.5" y="36" transform="rotate(-90 99.5 36)">45</text>
<text x="101.6" y="36" transform="rotate(-90 101.6 36)">44</text>
<text x="103.7" y="36" transform="rotate(-90 103.7 36)">43</text>
<text x="105.7" y="36" transform="rotate(-90 105.7 36)">42</text>
<text x="107.8" y="36" transform="rotate(-90 107.8 36)">41</text>
<text x="114.1" y="36" transform="rotate(-90 114.1 36)">40</text>
<text x="118.2" y="36" transform="rotate(-90 118.2 36)">39</text>
<text x="122.4" y="36" transform="rotate(-90 122.4 36)">38</text>
<text x="126.6" y="36" transform="rotate(-90 126.6 36)">37</text>
<text x="130.7" y="36" transform="rotate(-90 130.7 36)">36</text>
<text x="134.9" y="36" transform="rotate(-90 134.9 36)">35</text>
<text x="139.1" y="36" transform="rotate(-90 139.1 36)">34</text>
<text x="143.3" y="36" transform="rotate(-90 143.3 36)">33</text>
<text x="147.4" y="36" transform="rotate(-90 147.4 36)">32</text>
<text x="151.6" y="36" transform="rotate(-90 151.6 36)">46</text>
<text x="153.7" y="36" transform="rotate(-90 153.7 36)">47</text>
<text x="155.7" y="36" transform="rotate(-90 155.7 36)">48</text>
<text x="157.8" y="36" transform="rotate(-90 157.8 36)">49</text>
<text x="159.9" y="36" transform="rotate(-90 159.9 36)">50</text>
<text x="162" y="36" transform="rotate(-90 162 36)">51</text>
<text x="164.1" y="36" transform="rotate(-90 164.1 36)">52</text>
<text x="166.2" y="36" transform="rotate(-90 166.2 36)">53</text>
<text x="170.8" y="39.2">UM1</text>
<text x="47.9" y="47.5">C8</text>
<text x="64.6" y="47.5">C9</text>
<text x="221.2" y="42.9">VDD_5V</text>
<text x="229.1" y="47.5">FB2</text>
<text x="233.3" y="45.4">HCB1608KF-181T20</text>
<text x="249.9" y="42.9">MOD_5V</text>
<text x="43.7" y="49.6">10uF/6V3</text>
<text x="60.4" y="49.6">10uF/6V3</text>
<text x="81" y="50.4">GND</text>
<text x="95.4" y="53.7">2</text>
<text x="95.4" y="49.5">1</text>
<text x="170.1" y="53.7">30</text>
<text x="170.1" y="49.5">31</text>
<text x="179.1" y="53.8">R6</text>
<text x="181.2" y="50.4">GND</text>
<text x="193.7" y="53.8">10K</text>
<text x="227" y="51.7">C3</text>
<text x="227" y="53.8">10uF/10V</text>
<text x="239.5" y="53.8">104/16V</text>
<text x="241.6" y="51.7">C5</text>
<text x="256.2" y="51.7">C6</text>
<text x="256.2" y="53.8">10uF/10V</text>
<text x="52.1" y="55.8">GND</text>
<text x="68.7" y="55.8">GND</text>
<text x="81" y="54.6">GND</text>
<text x="81" y="58.8">GND</text>
<text x="95.4" y="57.8">3</text>
<text x="170.1" y="57.8">29</text>
<text x="179.1" y="57.9">R7</text>
<text x="193.7" y="57.9">10K</text>
<text x="202" y="54.6">GND</text>
<text x="202" y="58.8">GND</text>
<text x="222.6" y="60">GND</text>
<text x="245.7" y="60">GND</text>
<text x="252" y="60">GND</text>
<text x="73.5" y="62.9">MOD_5V</text>
<text x="95.4" y="62">4</text>
<text x="170.1" y="62">28</text>
<text x="179.1" y="62.1">R8</text>
<text x="193.7" y="62.1">10K</text>
<text x="202" y="62.9">GND</text>
<text x="43.5" y="67.1">MOD_3V3</text>
<text x="56.2" y="66.3">R9</text>
<text x="56.2" y="70.4">R10</text>
<text x="70.8" y="66.3">10K</text>
<text x="70.8" y="70.4">DNP</text>
<text x="79.5" y="70.2">WAKEUP_IN</text>
<text x="81" y="67.1">GND</text>
<text x="95.4" y="70.4">6</text>
<text x="95.4" y="66.2">5</text>
<text x="170.1" y="70.4">26</text>
<text x="170.1" y="66.2">27</text>
<text x="177.5" y="70.2">SPI_INT</text>
<text x="189.5" y="70.4">R11</text>
<text x="204.1" y="70.4">0R</text>
<text x="81" y="75.4">GND</text>
<text x="95.4" y="74.5">7</text>
<text x="170.1" y="74.5">25</text>
<text x="177.5" y="74.3">SPI_MISO</text>
<text x="189.5" y="74.6">R12</text>
<text x="204.1" y="74.6">22R</text>
<text x="47.7" y="83.7">GND</text>
<text x="56.2" y="82.9">R15</text>
<text x="56.2" y="78.7">R13</text>
<text x="70.8" y="82.9">10K</text>
<text x="70.8" y="78.7">0R</text>
<text x="77.5" y="78.7">RESET</text>
<text x="95.4" y="82.8">9</text>
<text x="95.4" y="78.7">8</text>
<text x="170.1" y="82.8">23</text>
<text x="170.1" y="78.7">24</text>
<text x="177.5" y="82.7">SPI_MOSI</text>
<text x="177.5" y="78.5">SPI_CLK</text>
<text x="189.5" y="82.9">R16</text>
<text x="189.5" y="78.7">R14</text>
<text x="204.1" y="82.9">22R</text>
<text x="204.1" y="78.7">22R</text>
<text x="56.2" y="87.1">R17</text>
<text x="70.8" y="87.1">DNP</text>
<text x="79.5" y="87">BUSY</text>
<text x="94.3" y="87">10</text>
<text x="170.1" y="87">22</text>
<text x="185.4" y="87.9">MOD_3V3</text>
<text x="58.1" y="92.1">GND</text>
<text x="68.7" y="91.2">R18</text>
<text x="83.3" y="91.2">10K</text>
<text x="94.3" y="91.2">11</text>
<text x="94.3" y="95.3">54</text>
<text x="170.1" y="91.2">21</text>
<text x="181.2" y="92.1">GND</text>
<text x="94.3" y="97.4">55</text>
<text x="94.3" y="99.5">56</text>
<text x="94.3" y="101.6">57</text>
<text x="170.8" y="97.5">FGH100M</text>
<text x="81" y="102.5">GND</text>
<text x="114.1" y="107.7" transform="rotate(-90 114.1 107.7)">12</text>
<text x="118.2" y="107.7" transform="rotate(-90 118.2 107.7)">13</text>
<text x="122.4" y="107.7" transform="rotate(-90 122.4 107.7)">14</text>
<text x="126.6" y="107.7" transform="rotate(-90 126.6 107.7)">15</text>
<text x="130.7" y="107.7" transform="rotate(-90 130.7 107.7)">16</text>
<text x="134.9" y="107.7" transform="rotate(-90 134.9 107.7)">17</text>
<text x="139.1" y="107.7" transform="rotate(-90 139.1 107.7)">18</text>
<text x="143.3" y="107.7" transform="rotate(-90 143.3 107.7)">19</text>
<text x="147.4" y="107.7" transform="rotate(-90 147.4 107.7)">20</text>
<text x="151.6" y="107.7" transform="rotate(-90 151.6 107.7)">58</text>
<text x="153.7" y="107.7" transform="rotate(-90 153.7 107.7)">59</text>
<text x="155.7" y="107.7" transform="rotate(-90 155.7 107.7)">60</text>
<text x="157.8" y="107.7" transform="rotate(-90 157.8 107.7)">61</text>
<text x="159.9" y="107.7" transform="rotate(-90 159.9 107.7)">62</text>
<text x="162" y="107.7" transform="rotate(-90 162 107.7)">63</text>
<text x="164.1" y="107.7" transform="rotate(-90 164.1 107.7)">64</text>
<text x="166.2" y="107.7" transform="rotate(-90 166.2 107.7)">65</text>
<text x="172.8" y="110.8">GND</text>
<text x="78.9" y="115">GND</text>
<text x="93.7" y="118.3">R22</text>
<text x="93.7" y="116.2">R20</text>
<text x="93.7" y="114.2">R19</text>
<text x="108.3" y="118.3">10K</text>
<text x="108.3" y="116.2">10K</text>
<text x="108.3" y="114.2">10K</text>
<text x="137.5" y="118.3">GND</text>
<text x="150.4" y="116">SPI_CS</text>
<text x="160.4" y="116.2">R21</text>
<text x="175" y="116.2">0R</text>
<text x="93.7" y="122.5">R24</text>
<text x="93.7" y="120.4">R23</text>
<text x="108.3" y="122.5">10K</text>
<text x="108.3" y="120.4">10K</text>
<text x="147.9" y="122.5">R25</text>
<text x="162.4" y="122.5">47K</text>
<text x="170.8" y="123.3">MOD_3V3</text>
<text x="120.4" y="127.5">MOD_3V3</text>
<text x="70.4" y="137">1</text>
<text x="72.9" y="135">CN2</text>
<text x="82.7" y="137">14</text>
<text x="95.8" y="137.9">VDD_5V</text>
<text x="203.7" y="134.9">1</text>
<text x="203.7" y="137">2</text>
<text x="206.2" y="132.9">CN3</text>
<text x="216.6" y="132.9">CN4</text>
<text x="222.2" y="137">6</text>
<text x="222.2" y="134.9">7</text>
<text x="233.3" y="137.9">GND</text>
<text x="235.3" y="135.8">VDD_5V</text>
<text x="70.4" y="139.1">2</text>
<text x="70.4" y="141.1">3</text>
<text x="70.4" y="143.3">4</text>
<text x="82.7" y="143.3">11</text>
<text x="82.7" y="141.1">12</text>
<text x="82.7" y="139.1">13</text>
<text x="93.7" y="140">GND</text>
<text x="95.8" y="142.1">3V3</text>
<text x="203.7" y="139.1">3</text>
<text x="203.7" y="141.1">4</text>
<text x="203.7" y="143.3">5</text>
<text x="222.2" y="143.3">3</text>
<text x="222.2" y="141.1">4</text>
<text x="222.2" y="139.1">5</text>
<text x="235.3" y="140">3V3</text>
<text x="70.4" y="145.3">5</text>
<text x="70.4" y="147.4">6</text>
<text x="70.4" y="149.5">7</text>
<text x="82.7" y="149.5">8</text>
<text x="82.7" y="147.4">9</text>
<text x="82.7" y="145.3">10</text>
<text x="203.7" y="145.3">6</text>
<text x="203.7" y="147.4">7</text>
<text x="222.2" y="147.4">1</text>
<text x="222.2" y="145.3">2</text>
<text x="68.7" y="153.7">CN_ESP32S3_XIAO</text>
<text x="204.1" y="151.6">CN_SIP7</text>
<text x="216.6" y="151.6">CN_SIP7</text>
<text x="218.5" y="165.8">Title:</text>
<text x="218.5" y="170">Size</text>
<text x="224.7" y="170">OrgName:</text>
<text x="288" y="170">Rev</text>
<text x="217.9" y="175">Custom</text>
<text x="218.5" y="177.9">Date:</text>
<text x="224.7" y="174.2">Designer:</text>
<text x="256" y="174.2">Mender:</text>
<text x="259.7" y="177.9">Sheet</text>
<text x="276.4" y="177.9">of</text>
</g>
<g font-size="1.9" fill="#00c">
<text x="54.1" y="21.7">1</text>
<text x="54.1" y="19.6">2</text>
<text x="54.1" y="23.7">3</text>
<text x="100.8" y="44.8" transform="rotate(-90 100.8 44.8)">EPAD5</text>
<text x="103" y="44.8" transform="rotate(-90 103 44.8)">EPAD4</text>
<text x="105" y="44.8" transform="rotate(-90 105 44.8)">EPAD3</text>
<text x="107.1" y="44.8" transform="rotate(-90 107.1 44.8)">EPAD2</text>
<text x="109.2" y="44.8" transform="rotate(-90 109.2 44.8)">EPAD1</text>
<text x="115.4" y="47.5" transform="rotate(-90 115.4 47.5)">ANT_WIFI</text>
<text x="119.6" y="44.9" transform="rotate(-90 119.6 44.9)">GND10</text>
<text x="123.8" y="43.9" transform="rotate(-90 123.8 43.9)">GND9</text>
<text x="140.4" y="47.6" transform="rotate(-90 140.4 47.6)">JTAG_TDI</text>
<text x="152.9" y="44.8" transform="rotate(-90 152.9 44.8)">EPAD6</text>
<text x="155" y="44.8" transform="rotate(-90 155 44.8)">EPAD7</text>
<text x="157.1" y="44.8" transform="rotate(-90 157.1 44.8)">EPAD8</text>
<text x="159.2" y="44.8" transform="rotate(-90 159.2 44.8)">EPAD9</text>
<text x="161.2" y="45.8" transform="rotate(-90 161.2 45.8)">EPAD10</text>
<text x="163.3" y="45.8" transform="rotate(-90 163.3 45.8)">EPAD11</text>
<text x="165.4" y="45.8" transform="rotate(-90 165.4 45.8)">EPAD12</text>
<text x="167.5" y="45.8" transform="rotate(-90 167.5 45.8)">EPAD13</text>
<text x="98.9" y="50.8">GND1</text>
<text x="127.9" y="50.1" transform="rotate(-90 127.9 50.1)">RESERVED2</text>
<text x="132.1" y="48.3" transform="rotate(-90 132.1 48.3)">JTAG_TCK</text>
<text x="136.3" y="49.5" transform="rotate(-90 136.3 49.5)">JTAG_TRST</text>
<text x="144.6" y="48.6" transform="rotate(-90 144.6 48.6)">JTAG_TMS</text>
<text x="148.8" y="48.6" transform="rotate(-90 148.8 48.6)">JTAG_TDO</text>
<text x="162.3" y="50.8">GND8</text>
<text x="98.9" y="59.1">GND3</text>
<text x="98.9" y="55">GND2</text>
<text x="161.8" y="59.1">GPIO8</text>
<text x="161.8" y="55">GPIO7</text>
<text x="98.9" y="63.3">VDD_FEM</text>
<text x="161.8" y="63.3">GPIO9</text>
<text x="98.9" y="71.7">WAKEUP_IN</text>
<text x="98.9" y="67.5">GND4</text>
<text x="155.7" y="71.7">SDIO_DATA1</text>
<text x="160.7" y="67.5">GPIO10</text>
<text x="98.9" y="75.8">GND5</text>
<text x="155.7" y="75.8">SDIO_DATA0</text>
<text x="98.9" y="80">RESET_N</text>
<text x="158.2" y="80">SDIO_CLK</text>
<text x="98.9" y="88.3">GPIO0</text>
<text x="98.9" y="84.2">RESERVED1</text>
<text x="157.5" y="84.2">SDIO_CMD</text>
<text x="160.5" y="88.3">VDD_IO</text>
<text x="98.9" y="92.5">GPIO1</text>
<text x="162.3" y="92.5">GND7</text>
<text x="98.9" y="96.6">EPAD14</text>
<text x="98.9" y="98.7">EPAD15</text>
<text x="98.9" y="100.8">EPAD16</text>
<text x="98.9" y="102.9">EPAD17</text>
<text x="115.4" y="103.1" transform="rotate(-90 115.4 103.1)">GPIO2</text>
<text x="119.6" y="103.1" transform="rotate(-90 119.6 103.1)">GPIO3</text>
<text x="123.8" y="103.1" transform="rotate(-90 123.8 103.1)">GPIO4</text>
<text x="127.9" y="103.1" transform="rotate(-90 127.9 103.1)">GPIO5</text>
<text x="132.1" y="103.1" transform="rotate(-90 132.1 103.1)">GPIO6</text>
<text x="136.3" y="103.1" transform="rotate(-90 136.3 103.1)">VBAT</text>
<text x="140.4" y="103.1" transform="rotate(-90 140.4 103.1)">GND6</text>
<text x="144.6" y="103.1" transform="rotate(-90 144.6 103.1)">SDIO_DATA2</text>
<text x="148.8" y="103.1" transform="rotate(-90 148.8 103.1)">SDIO_DATA3</text>
<text x="152.9" y="103.1" transform="rotate(-90 152.9 103.1)">EPAD18</text>
<text x="155" y="103.1" transform="rotate(-90 155 103.1)">EPAD19</text>
<text x="157.1" y="103.1" transform="rotate(-90 157.1 103.1)">EPAD20</text>
<text x="159.2" y="103.1" transform="rotate(-90 159.2 103.1)">EPAD21</text>
<text x="161.2" y="103.1" transform="rotate(-90 161.2 103.1)">EPAD22</text>
<text x="163.3" y="103.1" transform="rotate(-90 163.3 103.1)">EPAD22</text>
<text x="165.4" y="103.1" transform="rotate(-90 165.4 103.1)">EPAD23</text>
<text x="167.5" y="103.1" transform="rotate(-90 167.5 103.1)">EPAD25</text>
</g>
<g font-size="1.9" fill="#f00">
<text x="28.5" y="71.2">1</text>
<text x="37.9" y="71.2">PA4_A1_D1</text>
<text x="215.1" y="71.2">PA10_A2_D2</text>
<text x="234.9" y="71.2">1</text>
<text x="213.3" y="75.4">PA5_A9_D9_MISO</text>
<text x="237.8" y="75.4">1</text>
<text x="28.5" y="79.6">1</text>
<text x="37.9" y="79.6">PA02_A0_D0</text>
<text x="213.3" y="79.6">PA7_A8_D8_SCK</text>
<text x="213.3" y="83.7">PA6_A10_D10_MOSI</text>
<text x="237" y="79.6">1</text>
<text x="240" y="83.7">1</text>
<text x="26.5" y="87.9">1</text>
<text x="35.8" y="87.9">PA8_A4_D4_SDA</text>
<text x="186" y="117">PA11_A3_D3</text>
<text x="205.8" y="117">1</text>
<text x="34.8" y="137.9">1</text>
<text x="44.2" y="137.9">PA02_A0_D0</text>
<text x="168.1" y="135.8">1</text>
<text x="168.1" y="137.9">1</text>
<text x="177.5" y="135.8">PA02_A0_D0</text>
<text x="177.5" y="137.9">PA4_A1_D1</text>
<text x="34.8" y="140">1</text>
<text x="34.8" y="142.1">1</text>
<text x="44.2" y="140">PA4_A1_D1</text>
<text x="44.2" y="142.1">PA10_A2_D2</text>
<text x="168.1" y="140">1</text>
<text x="168.1" y="142.1">1</text>
<text x="177.5" y="140">PA10_A2_D2</text>
<text x="177.5" y="142.1">PA11_A3_D3</text>
<text x="236.2" y="142.1">PA6_A10_D10_MOSI</text>
<text x="262.9" y="142.1">1</text>
<text x="32.7" y="146.2">1</text>
<text x="32.7" y="148.3">1</text>
<text x="34.8" y="144.1">1</text>
<text x="42.1" y="146.2">PA8_A4_D4_SDA</text>
<text x="42.1" y="148.3">PA9_A5_D5_SCL</text>
<text x="44.2" y="144.1">PA11_A3_D3</text>
<text x="96.6" y="144.1">PA6_A10_D10_MOSI</text>
<text x="96.6" y="146.2">PA5_A9_D9_MISO</text>
<text x="96.6" y="148.3">PA7_A8_D8_SCK</text>
<text x="120.4" y="148.3">1</text>
<text x="121.2" y="146.2">1</text>
<text x="123.3" y="144.1">1</text>
<text x="166" y="144.1">1</text>
<text x="166" y="146.2">1</text>
<text x="166" y="148.3">1</text>
<text x="175.3" y="144.1">PA8_A4_D4_SDA</text>
<text x="175.3" y="146.2">PA9_A5_D5_SCL</text>
<text x="175.3" y="148.3">PB08_A6_D6_TX</text>
<text x="236.2" y="144.1">PA5_A9_D9_MISO</text>
<text x="236.2" y="146.2">PA7_A8_D8_SCK</text>
<text x="236.2" y="148.3">PB09_A7_D7_RX</text>
<text x="259.5" y="148.3">1</text>
<text x="259.9" y="146.2">1</text>
<text x="260.8" y="144.1">1</text>
<text x="32.7" y="150.4">1</text>
<text x="42.1" y="150.4">PB08_A6_D6_TX</text>
<text x="96.6" y="150.4">PB09_A7_D7_RX</text>
<text x="120" y="150.4">1</text>
<text x="282.6" y="177.9">1</text>
</g>
<g font-size="1.9" fill="#00f">
<text x="224.3" y="177.9">Thursday, November 07, 2024</text>
<text x="270.1" y="177.9">1</text>
</g>
<g font-size="1.5">
<text x="31.2" y="1.6">5</text>
<text x="89.3" y="1.6">4</text>
<text x="147.5" y="1.6">3</text>
<text x="205.7" y="1.6">2</text>
<text x="263.9" y="1.6">1</text>
<text x=".6" y="25.4">D</text>
<text x="293.6" y="25.4">D</text>
<text x=".6" y="69.5">C</text>
<text x="293.6" y="69.5">C</text>
<text x=".6" y="113.5">B</text>
<text x="293.6" y="113.5">B</text>
<text x=".6" y="157.6">A</text>
<text x="293.6" y="157.6">A</text>
<text x="31.2" y="179.9">5</text>
<text x="89.3" y="179.9">4</text>
<text x="147.5" y="179.9">3</text>
<text x="205.7" y="179.9">2</text>
<text x="263.9" y="179.9">1</text>
</g>
</svg>
